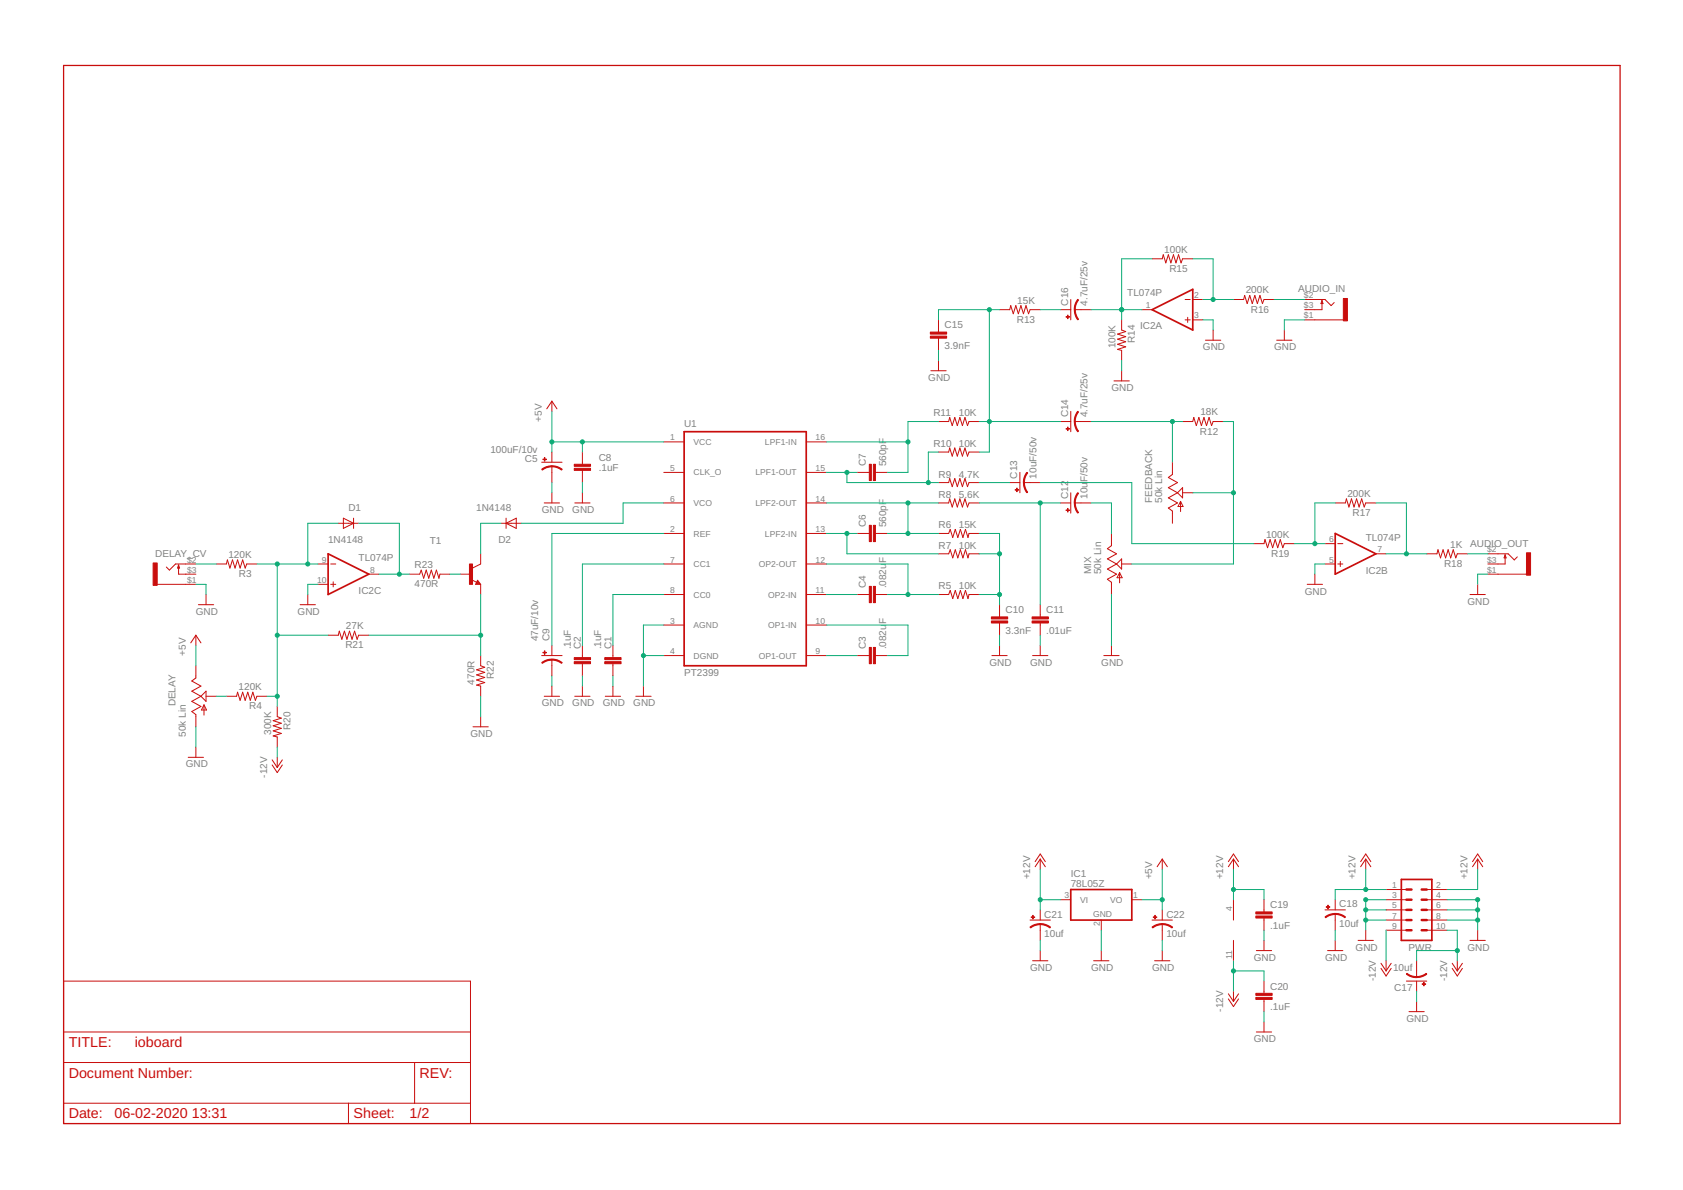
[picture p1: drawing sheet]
<svg xmlns="http://www.w3.org/2000/svg" width="420mm" height="297mm" viewBox="0 0 420 297" stroke-linecap="round" stroke-linejoin="round" font-family="sans-serif">
<path d="M287.6 77.3l10.2-5.1v10.2zM170.8 107.8h30.5v58.4h-30.5zM81.9 138.2l10.2 5.1-10.2 5.1zM333.3 133.2l10.2 5-10.2 5.1zM349.8 219.5h7.7v15.2h-7.7zM267.3 222h15.3v7.7h-15.3z" fill="none" stroke="#c90d0c" stroke-width=".42"/>
<g fill="none" stroke="#c90d0c" stroke-width=".25">
<path d="M234.3 79.8v3.1M249.5 77.3h2.6l.2-1 .7 2 .6-2 .6 2 .7-2 .6 2 .6-2 .7 2 .4-1h2.5M264.8 77.3h2.5M267.3 74.8v5M268.3 77.3h4.1M280 79.8v2.6l1 .4-2 .6 2 .6-2 .7 2 .6-2 .6 2 .7-2 .6 1 .3v2.5M285.1 77.3h2.5M287.6 64.6h2.6l.2-1 .6 2 .7-2 .6 2 .6-2 .7 2 .6-2 .7 2 .3-1h2.6M295.9 79.8h1.2M295.9 74.8h1.2M296.5 79.2v1.3M297.8 79.8h2.5"/>
<path d="M297.8 74.8h2.5M307.9 74.8h2.6l.2-1.1 .7 2.1 .6-2.1 .6 2.1 .7-2.1 .6 2.1 .6-2.1 .7 2.1 .4-1h2.5M325.7 79.8h9.7M325.7 74.8h5.1l1.5 1.5 .8-.8M330 75v2.3h-4.3M330 75l.3 .8h-.5zM232.4 92.5h3.8M234.3 84.4v3.1M234.3 90v2.5M278.1 95.1h3.8M280 92.5v2.6M300.9 84.9h3.9"/>
<path d="M302.9 82.4v2.5M318.7 84.9h3.8M320.6 82.4v2.5M135.2 115.4h5.1M137.8 100.1v2.6M137.8 112.8v2.6M137.8 116.4v4.1M137.8 100.1l1.2 1.9M137.8 100.1l-1.3 1.9M145.4 112.8v3.1M145.4 117.4v3.1M165.7 110.3h5.1"/>
<path d="M165.7 117.9h5.1M201.3 110.3h5.1M201.3 117.9h5.1M214 117.9h3M218.5 117.9h3.1M234.3 112.8h2.5l.3-1 .6 2.1 .7-2.1 .6 2.1 .6-2.1 .7 2.1 .6-2.1 .6 2.1 .4-1.1h2.6M234.3 105.2h2.5l.3-1 .6 2 .7-2 .6 2 .6-2 .7 2 .6-2 .6 2 .4-1h2.6M254.6 117.9v5.1M264.8 105.2h2.5M267.3 102.7v5.1M268.3 105.2h4.1M292.7 115.4v3l-1 .8 2.3 1.3-2.3 1.2 2.3 1.3"/>
<path d="M295.2 105.2h2.6l.2-1 .7 2 .6-2 .6 2 .7-2 .6 2 .6-2 .7 2 .4-1h2.5M84.5 130.6h5M85.7 129.3l2.6 1.3-2.6 1.3zM88.3 129.3v2.6M120 138.2v2.6l-2 1M125.1 130.6h5.1M126.3 130.6l2.6-1.3v2.6zM126.3 129.3v2.6M135.9 125.5h3.8M137.8 123v2.5M143.5 125.5h3.8M145.4 123v2.5"/>
<path d="M165.7 133.2h5.1M165.7 125.5h5.1M201.3 133.2h5.1M201.3 125.5h5.1M214 133.2h3M218.5 133.2h3.1M234.3 133.2h2.5l.4-1.1 .6 2.1 .7-2.1 .6 2.1 .7-2.1 .6 2.1 .6-2.1 .7 2.1 .2-1h2.6M234.3 125.5h2.5l.3-1 .6 2.1 .7-2.1 .6 2.1 .6-2.1 .7 2.1 .6-2.1 .6 2.1 .4-1.1h2.6M234.3 138.2h2.5l.4-1 .6 2.1 .7-2.1 .6 2.1 .7-2.1 .6 2.1 .6-2.1 .7 2.1 .2-1.1h2.6M234.3 120.5h2.5l.3-1.1 .6 2.1 .7-2.1 .6 2.1 .6-2.1 .7 2.1 .6-2.1 .6 2.1 .4-1h2.6M252.1 120.5h2.5M255.6 120.5h4.1"/>
<path d="M264.8 125.5h2.5M267.3 123v5.1M268.3 125.5h4.1M277.5 133.2v3l-1 .8 2.2 1.2-2.2 1.3 2.2 1.3M280 139.5v2.5l-1.3-1.2zM294 123l-2.3 1.3 2.3 1.2-2.3 1.3 1 .8v3M294.7 125.2v2.5M294.7 125.2l.7 1.2h-1.3zM295.2 121.7v2.6l-1.2-1.3zM295.2 123h2.6M313 135.7h2.6l.2-1 .6 2 .7-2 .6 2 .6-2 .7 2 .6-2 .7 2 .3-1h2.6M330.8 135.7h2.5"/>
<path d="M333.3 125.5h2.6l.2-1 .7 2.1 .6-2.1 .6 2.1 .7-2.1 .6 2.1 .6-2.1 .7 2.1 .4-1.1h2.5M334 135.7h1.2M343.5 138.2h2.5M356.2 138.2h2.5l.3-1 .6 2.1 .7-2.1 .6 2.1 .6-2.1 .7 2.1 .6-2.1 .6 2.1 .4-1.1h2.6M371.4 138.2h5.1l1.5 1.6 .8-.8M375.8 138.5v2.3h-4.4M375.8 138.5l.2 .8h-.5zM39.2 145.9h9.7M44.6 141v2.3h4.3M44.6 141l.2 .8h-.5zM48.9 140.8h-5.1l-1.5 1.5-.8-.8M48.9 158.6v2.5"/>
<path d="M48.9 158.6l1.3 1.9M48.9 158.6l-1.3 1.9M49.5 150.9h3.8M51.4 148.4v2.5M54 140.8h2.5l.3-1 .6 2 .6-2 .7 2 .6-2 .6 2 .7-2 .6 2 .4-1h2.5M74.9 150.9h3.8M76.8 148.4v2.5M79.4 140.8h2.5M79.4 145.9h2.5M81.9 158.6h2.6l.2-1.1 .6 2.1 .7-2.1 .6 2.1 .6-2.1 .7 2.1 .6-2.1 .7 2.1 .3-1h2.6M82.5 140.8h1.3M82.5 145.9h1.3"/>
<path d="M83.2 145.2v1.3M92.1 143.3h2.5M102.2 143.3h2.6l.4-1 .6 2 .6-2 .6 2 .7-2 .6 2 .6-2 .7 2 .2-1h2.6M114.9 143.3h2.6M117.8 144.7l1.2 .7M119.2 144.8l.8 1.1h-1.3zM119.2 145.4l.2 .2h-.4l.2-.5 .5 .6h-.7M120 145.9v2.5M165.7 156h5.1M165.7 140.8h5.1M165.7 148.4h5.1M201.3 156h5.1"/>
<path d="M201.3 140.8h5.1M201.3 148.4h5.1M214 148.4h3M218.5 148.4h3.1M234.3 148.4h2.5l.4-1 .6 2 .7-2 .6 2 .7-2 .6 2 .6-2 .7 2 .2-1h2.6M249.5 150.9v3.1M249.5 155.5v3.1M259.7 150.9v3.1M259.7 155.5v3.1M278.7 140.8l-2.2 1.2 2.2 1.3-2.2 1.3 1 .8v3M279.5 142.9v2.6M279.5 142.9l.6 1.3h-1.2z"/>
<path d="M280 140.8h2.6M326.3 145.9h3.9M328.3 143.3v2.6M330.8 140.8h2.5M334 140.8h1.2M334.6 140.1v1.3M367 148.4h3.8M368.9 145.9v2.5M371.4 143.3h9.7M48.9 166.2v3l-1 .8 2.3 1.3-2.3 1.2 2.3 1.3M50.2 173.8l-2.3 1.3 2.3 1.2-2.3 1.3 1 .8v3M50.9 176v2.5"/>
<path d="M50.9 176l.7 1.2h-1.3zM51.4 172.5v2.6l-1.2-1.3zM51.4 173.8h2.6M56.5 173.8h2.6l.2-1 .6 2 .7-2 .6 2 .6-2 .7 2 .6-2 .7 2 .3-1h2.6M69.2 176.3v2.6l1 .4-2 .6 2 .6-2 .7 2 .6-2 .6 2 .7-2 .6 1 .3v2.5M120 163.6v2.6l1 .4-2 .6 2 .6-2 .7 2 .6-2 .6 2 .7-2 .6 1 .3v2.5M120 178.9v2.5M135.2 163.6h5.1M135.9 173.8h3.8M137.8 161.1v2.5M137.8 164.7v4M137.8 171.3v2.5"/>
<path d="M143.5 173.8h3.8M145.4 161.1v3M145.4 165.7v3M145.4 171.3v2.5M151.1 173.8h3.8M153 161.1v3M153 165.7v3M153 171.3v2.5M158.7 173.8h3.8M160.6 171.3v2.5M165.7 163.6h5.1M201.3 163.6h5.1"/>
<path d="M214 163.6h3M218.5 163.6h3.1M247.6 163.6h3.8M249.5 161.1v2.5M257.8 163.6h3.8M259.7 161.1v2.5M275.6 163.6h3.8M277.5 161.1v2.5M47 189h3.8M48.9 186.5v2.5M67.9 189.7l1.3 1.9M67.9 190.9l1.3 1.9 1.3-1.9"/>
<path d="M69.2 189v2.6M70.5 189.7l-1.3 1.9M118.1 181.4h3.8M258.4 215.1l1.3-1.9 1.3 1.9M259.7 214.4v2.6M259.7 214.4l1.3 1.9M259.7 214.4l-1.3 1.9M290.2 214.4l1.2 1.9M290.2 214.4l-1.3 1.9M290.2 214.4v2.6M306.7 215.1l1.2-1.9 1.3 1.9M307.9 214.4v2.6"/>
<path d="M307.9 214.4l1.3 1.9M307.9 214.4l-1.2 1.9M339.7 215.1l1.3-1.9 1.2 1.9M341 214.4v2.6M341 214.4l1.2 1.9M341 214.4l-1.3 1.9M367.6 215.1l1.3-1.9 1.3 1.9M368.9 214.4v2.6M368.9 214.4l1.3 1.9M368.9 214.4l-1.3 1.9M257.2 229.7h5M257.8 239.8h3.8"/>
<path d="M259.7 227.1v2.6M259.7 230.7v4M259.7 237.3v2.5M264.8 224.6h2.5M273 239.8h3.8M274.9 229.7v2.5M274.9 237.3v2.5M282.6 224.6h2.5M287.6 229.7h5.1M288.2 239.8h3.9M290.2 227.1v2.6M290.2 230.7v4"/>
<path d="M290.2 237.3v2.5M307.9 224.6v5.1M307.9 234.7v5.1M313.6 237.3h3.9M315.6 224.6v3M315.6 229.2v3M315.6 234.7v2.6M330.8 227.1h5.1M331.4 237.3h3.8M333.3 224.6v2.5M333.3 228.1v4.1M333.3 234.7v2.6"/>
<path d="M339 234.7h3.9M341 232.2v2.5M346 224.6h5.1M346 227.1h5.1M346 222h5.1M346 229.7h5.1M346 232.2h5.1M346 239.8v2.6M353.7 239.8v4.1M356.2 224.6h5.1M356.2 227.1h5.1M356.2 222h5.1"/>
<path d="M356.2 229.7h5.1M356.2 232.2h5.1M363.8 239.8v2.6M367 234.7h3.8M368.9 232.2v2.5M15.9 244.9h101.6v35.6h-101.6zM15.9 257.6h101.6M306.7 248.1l1.2 1.9M306.7 249.3l1.2 1.9 1.3-1.9M307.9 247.4v2.6M309.2 248.1l-1.3 1.9M313.6 257.6h3.9"/>
<path d="M315.6 244.9v3M315.6 249.5v3M315.6 255.1v2.5M344.8 240.5l1.2 1.9M344.8 241.7l1.2 1.9 1.3-1.9M347.3 240.5l-1.3 1.9M351.1 244.9h5.1M351.7 252.5h3.9M353.7 244.9v2.5M353.7 250v2.5M362.5 240.5l1.3 1.9M362.5 241.7l1.3 1.9 1.3-1.9"/>
<path d="M365.1 240.5l-1.3 1.9M15.9 265.2h101.6M15.9 275.4h101.6M87 275.4v5.1M103.5 265.2v10.2"/>
</g>
<g fill="#c90d0c" stroke="#c90d0c" stroke-width=".25">
<path d="M381.1 138h1v5.6h-1z"/>
<path d="M335.4 74.5h1v5.6h-1z"/>
<path d="M38.2 140.5h1v5.6h-1z"/>
<path d="M151 165.2h4v.5h-4z"/>
<path d="M151 164.1h4v.6h-4z"/>
<path d="M143.4 165.2h4v.5h-4z"/>
<path d="M143.4 164.1h4v.6h-4z"/>
<path d="M218 161.6h.5v4.1h-.5z"/>
<path d="M217 161.6h.5v4.1h-.5z"/>
<path d="M218 146.4h.5v4h-.5z"/>
<path d="M217 146.4h.5v4h-.5z"/>
<path d="M135.5 114.6h.9v.1h-.9z"/>
<path d="M135.9 114.2h.1v.9h-.1z"/>
<path d="M218 131.1h.5v4.1h-.5z"/>
<path d="M217 131.1h.5v4.1h-.5z"/>
<path d="M218 115.9h.5v4.1h-.5z"/>
<path d="M217 115.9h.5v4.1h-.5z"/>
<path d="M143.4 116.9h4v.5h-4z"/>
<path d="M143.4 115.9h4v.5h-4z"/>
<path d="M135.5 162.8h.9v.2h-.9z"/>
<path d="M135.9 162.5h.1v.8h-.1z"/>
<path d="M247.5 155h4.1v.5h-4.1z"/>
<path d="M247.5 154h4.1v.5h-4.1z"/>
<path d="M257.7 155h4v.5h-4z"/>
<path d="M257.7 154h4v.5h-4z"/>
<path d="M266.5 126.9h.1v.9h-.1z"/>
<path d="M266.1 127.3h.9v.1h-.9z"/>
<path d="M253.8 121.8h.1v.9h-.1z"/>
<path d="M253.4 122.2h.9v.1h-.9z"/>
<path d="M266.5 106.6h.1v.9h-.1z"/>
<path d="M266.1 107h.9v.1h-.9z"/>
<path d="M232.3 83.9h4v.5h-4z"/>
<path d="M232.3 82.9h4v.5h-4z"/>
<path d="M266.5 78.7h.1v.8h-.1z"/>
<path d="M266.1 79h.9v.2h-.9z"/>
<path d="M117.2 140.8h.8v5.1h-.8z"/>
<path d="M355 245.6h.9v.1h-.9z"/>
<path d="M355.4 245.2h.1v.9h-.1z"/>
<path d="M331.1 226.3h.9v.2h-.9z"/>
<path d="M331.5 226h.1v.8h-.1z"/>
<path d="M313.5 228.6h4.1v.6h-4.1z"/>
<path d="M313.5 227.6h4.1v.5h-4.1z"/>
<path d="M313.5 249h4.1v.5h-4.1z"/>
<path d="M313.5 247.9h4.1v.6h-4.1z"/>
<path d="M257.4 228.9h.9v.1h-.9z"/>
<path d="M257.8 228.5h.1v.9h-.1z"/>
<path d="M287.9 228.9h.9v.1h-.9z"/>
<path d="M288.3 228.5h.1v.9h-.1z"/>
</g>
<g fill="#c90d0c" stroke="#c90d0c" stroke-width=".25">
<path d="M137.8 116.3l1.3 .2 1.3 .6-.2 .2-1.4-.7-1-.1z" fill-rule="evenodd"/>
<path d="M135.2 117.1l1.2-.6 1.4-.2v.2l-1.5 .3-.9 .5z" fill-rule="evenodd"/>
<path d="M137.8 164.5l1.3 .2 1.3 .7-.2 .2-1.4-.7-1-.1z" fill-rule="evenodd"/>
<path d="M135.2 165.4l1.2-.7 1.4-.2v.3l-1 .1-1.4 .7z" fill-rule="evenodd"/>
<path d="M269 123l.3 .1-.7 1.4-.2 1h-.2l.2-1.3z" fill-rule="evenodd"/>
<path d="M268.2 125.5h.3l.1 1.1 .7 1.3-.3 .2-.6-1.2z" fill-rule="evenodd"/>
<path d="M256.4 117.9l.2 .1-.7 1.4-.2 1.1h-.2l.2-1.4z" fill-rule="evenodd"/>
<path d="M255.5 120.5h.3l.1 1 .7 1.4-.3 .1-.6-1.2z" fill-rule="evenodd"/>
<path d="M269 102.7l.3 .1-.7 1.4-.2 1h-.2l.2-1.3z" fill-rule="evenodd"/>
<path d="M268.2 105.2h.3l.1 1 .7 1.4-.3 .2-.6-1.2z" fill-rule="evenodd"/>
<path d="M269 74.7l.3 .2-.7 1.4-.2 1h-.2l.2-1.4z" fill-rule="evenodd"/>
<path d="M268.2 77.3h.3l.1 1 .7 1.4-.3 .1-.6-1.2z" fill-rule="evenodd"/>
<path d="M351.2 243l.9 .5 1.6 .3v.2l-1.9-.4-.7-.5z" fill-rule="evenodd"/>
<path d="M353.7 243.8l1-.2 1.3-.6 .2 .2-1.7 .7-.8 .1z" fill-rule="evenodd"/>
<path d="M333.3 228l1.4 .2 1.2 .7-.2 .2-1.3-.7-1.1-.1z" fill-rule="evenodd"/>
<path d="M330.8 228.9l1.2-.7 1.3-.2v.3l-1.5 .3-.9 .5z" fill-rule="evenodd"/>
<path d="M259.7 230.5l1.3 .3 1.3 .6-.2 .2-1.4-.7-1-.1z" fill-rule="evenodd"/>
<path d="M257.1 231.4l1.2-.6 1.4-.3v.3l-1.5 .3-.9 .5z" fill-rule="evenodd"/>
<path d="M290.2 230.5l1.3 .3 1.2 .6-.1 .2-1.4-.7-1-.1z" fill-rule="evenodd"/>
<path d="M287.6 231.4l1.2-.6 1.4-.3v.3l-1.5 .3-.9 .5z" fill-rule="evenodd"/>
</g>
<path d="M15.9 16.3h388.6v264.2h-388.6z" fill="none" stroke="#c90d0c" stroke-width=".32"/>
<path d="M351.1 232.2h1.3M351.1 229.7h1.3M351.1 227.1h1.3M351.1 224.6h1.3M351.1 222h1.3M354.9 232.2h1.3M354.9 229.7h1.3M354.9 227.1h1.3M354.9 224.6h1.3M354.9 222h1.3" fill="none" stroke="#c90d0c" stroke-width=".61"/>
<g fill="none" stroke="#0dab76" stroke-width=".25">
<path d="M247 77.3v35.5h-2.5M249.5 77.3h-15.2v2.5M259.7 77.3h5.1M272.4 77.3h12.7M287.6 64.6h-7.6v15.2M297.8 64.6h5.1v10.2M300.3 79.8h2.6v2.6M300.3 74.8h7.6M318.1 74.8h7.6M325.7 79.8h-5.1v2.6M234.3 87.5v2.5M280 90v2.5"/>
<path d="M137.8 102.7v10.1M137.8 110.3h27.9M145.4 110.3v2.5M206.4 117.9h7.6M206.4 110.3h20.3M211.4 117.9v2.6h22.9M234.3 105.2h-7.6v12.7h-5.1M234.3 112.8h-2.5v7.7M244.5 105.2h20.3M272.4 105.2h22.8M292.7 105.2v10.2M305.4 105.2h2.5v35.6h-25.3"/>
<path d="M84.5 130.6h-7.7v10.2M89.5 130.6h10.2v12.7M125.1 130.6h-5.1v7.6M137.8 120.5v2.5M145.4 120.5v2.5M165.7 133.2h-27.9v27.9M165.7 125.5h-10.1v5.1h-25.4M206.4 133.2h7.6M206.4 125.5h27.9M211.4 133.2v5h22.9M221.6 133.2h12.7M226.7 125.5v7.7"/>
<path d="M244.5 133.2h5v17.7M244.5 138.2h5M244.5 120.5h7.6M244.5 125.5h20.3M259.7 125.5v25.4M259.7 120.5h22.9v15.2h30.4M272.4 125.5h5.1v7.7M297.8 123h10.1M323.2 135.7h7.6M333.3 125.5h-5v10.2M343.5 125.5h7.6v12.7M346 138.2h10.2"/>
<path d="M366.4 138.2h5M48.9 140.8h5.1M48.9 145.9h2.5v2.5M64.1 140.8h15.3M69.2 140.8v35.5M69.2 158.6h12.7M79.4 145.9h-2.6v2.5M92.1 158.6h27.9M94.6 143.3h7.6M112.4 143.3h2.5M120 148.4v15.2M165.7 148.4h-12.7v12.7"/>
<path d="M165.7 140.8h-20.3v20.3M165.7 156h-5.1v15.3M206.4 156h20.3v7.6h-5.1M206.4 140.8h20.3v7.6M206.4 148.4h7.6M221.6 148.4h12.7M244.5 148.4h5M249.5 158.6v2.5M259.7 158.6v2.5M277.5 148.4v12.7M330.8 140.8h-2.5v2.5M371.4 143.3h-2.5v2.6"/>
<path d="M48.9 161.1v5.1M54 173.8h2.5M66.7 173.8h2.5M120 173.8v5.1M137.8 168.7v2.6M145.4 168.7v2.6M153 168.7v2.6M160.6 163.6h5.1M206.4 163.6h7.6M48.9 181.4v5.1M69.2 186.5v2.5M259.7 217v10.1"/>
<path d="M290.2 217v10.1M307.9 217v7.6M341 217v5M368.9 217v5h-7.6M259.7 234.7v2.6M259.7 224.6h5.1M274.9 232.2v5.1M285.1 224.6h5.1M290.2 234.7v2.6M307.9 222h7.7v2.6M307.9 239.8v7.6M315.6 232.2v2.5"/>
<path d="M333.3 232.2v2.5M341 229.7h5M341 227.1h5M346 224.6h-5v7.6M346 222h-12.7v2.6M346 232.2v7.6M361.3 224.6h7.6v7.6M361.3 229.7h7.6M361.3 227.1h7.6M361.3 232.2h2.5v7.6M363.8 237.3h-10.1v2.5M307.9 242.4h7.7v2.5"/>
<path d="M315.6 252.5v2.6M353.7 247.4v2.6"/>
</g>
<g fill="#0dab76" stroke="#0dab76" stroke-width=".25">
<circle cx="160.6" cy="163.6" r=".51"/>
<circle cx="368.9" cy="229.7" r=".51"/>
<circle cx="368.9" cy="227.1" r=".51"/>
<circle cx="368.9" cy="224.6" r=".51"/>
<circle cx="341" cy="229.7" r=".51"/>
<circle cx="341" cy="227.1" r=".51"/>
<circle cx="341" cy="224.6" r=".51"/>
<circle cx="226.7" cy="148.4" r=".51"/>
<circle cx="211.4" cy="133.2" r=".51"/>
<circle cx="211.4" cy="117.9" r=".51"/>
<circle cx="231.8" cy="120.5" r=".51"/>
<circle cx="226.7" cy="125.5" r=".51"/>
<circle cx="226.7" cy="133.2" r=".51"/>
<circle cx="226.7" cy="110.3" r=".51"/>
<circle cx="137.8" cy="110.3" r=".51"/>
<circle cx="145.4" cy="110.3" r=".51"/>
<circle cx="290.2" cy="224.6" r=".51"/>
<circle cx="249.5" cy="148.4" r=".51"/>
<circle cx="249.5" cy="138.2" r=".51"/>
<circle cx="259.7" cy="125.5" r=".51"/>
<circle cx="247" cy="105.2" r=".51"/>
<circle cx="247" cy="77.3" r=".51"/>
<circle cx="292.7" cy="105.2" r=".51"/>
<circle cx="307.9" cy="123" r=".51"/>
<circle cx="280" cy="77.3" r=".51"/>
<circle cx="302.9" cy="74.8" r=".51"/>
<circle cx="328.3" cy="135.7" r=".51"/>
<circle cx="351.1" cy="138.2" r=".51"/>
<circle cx="69.2" cy="140.8" r=".51"/>
<circle cx="69.2" cy="173.8" r=".51"/>
<circle cx="76.8" cy="140.8" r=".51"/>
<circle cx="69.2" cy="158.6" r=".51"/>
<circle cx="363.8" cy="237.3" r=".51"/>
<circle cx="307.9" cy="242.4" r=".51"/>
<circle cx="99.7" cy="143.3" r=".51"/>
<circle cx="120" cy="158.6" r=".51"/>
<circle cx="341" cy="222" r=".51"/>
<circle cx="259.7" cy="224.6" r=".51"/>
<circle cx="307.9" cy="222" r=".51"/>
</g>
<g font-size="3.6" fill="#c90d0c">
<text x="17.1" y="261.4">TITLE:</text>
<text x="33.7" y="261.4">ioboard</text>
<text x="17.1" y="269">Document Number:</text>
<text x="104.8" y="269">REV:</text>
<text x="17.1" y="279.2">Date:</text>
<text x="28.6" y="279.2">06-02-2020</text>
<text x="47.9" y="279.2">13:31</text>
<text x="88.3" y="279.2">Sheet:</text>
<text x="102.2" y="279.2">1/2</text>
</g>
<g font-size="2.5" fill="#808080">
<text x="290.7" y="63.1">100K</text>
<text x="291.9" y="67.9">R15</text>
<text x="254" y="75.8">15K</text>
<text x="266.7" y="76.3" transform="rotate(-90 266.7 76.3)">C16</text>
<text x="271.5" y="76.3" transform="rotate(-90 271.5 76.3)">4.7uF/25v</text>
<text x="281.4" y="74">TL074P</text>
<text x="311" y="73.2">200K</text>
<text x="324.1" y="73">AUDIO_IN</text>
<text x="235.8" y="82">C15</text>
<text x="253.8" y="80.6">R13</text>
<text x="284.6" y="82.2">IC2A</text>
<text x="312.3" y="78">R16</text>
<text x="235.8" y="87.1">3.9nF</text>
<text x="278.5" y="86.9" transform="rotate(-90 278.5 86.9)">100K</text>
<text x="283.3" y="85.7" transform="rotate(-90 283.3 85.7)">R14</text>
<text x="300.3" y="87.5">GND</text>
<text x="318.1" y="87.5">GND</text>
<text x="231.7" y="95.1">GND</text>
<text x="277.5" y="97.6">GND</text>
<text x="135.2" y="105.2" transform="rotate(-90 135.2 105.2)">+5V</text>
<text x="170.8" y="106.5">U1</text>
<text x="233" y="104">R11</text>
<text x="239.4" y="104">10K</text>
<text x="266.7" y="104.2" transform="rotate(-90 266.7 104.2)">C14</text>
<text x="271.5" y="104.2" transform="rotate(-90 271.5 104.2)">4.7uF/25v</text>
<text x="299.7" y="103.7">18K</text>
<text x="122.4" y="113">100uF/10v</text>
<text x="233" y="111.6">R10</text>
<text x="239.4" y="111.6">10K</text>
<text x="299.6" y="108.5">R12</text>
<text x="131" y="115.3">C5</text>
<text x="149.5" y="117.5">.1uF</text>
<text x="149.5" y="115">C8</text>
<text x="216.1" y="116.4" transform="rotate(-90 216.1 116.4)">C7</text>
<text x="221.2" y="116.4" transform="rotate(-90 221.2 116.4)">560pF</text>
<text x="234.3" y="119.2">R9</text>
<text x="239.4" y="119.2">4.7K</text>
<text x="254" y="119.5" transform="rotate(-90 254 119.5)">C13</text>
<text x="258.8" y="119.5" transform="rotate(-90 258.8 119.5)">10uF/50v</text>
<text x="234.3" y="124.3">R8</text>
<text x="239.4" y="124.3">5.6K</text>
<text x="266.7" y="124.5" transform="rotate(-90 266.7 124.5)">C12</text>
<text x="271.5" y="124.5" transform="rotate(-90 271.5 124.5)">10u</text>
<text x="271.5" y="120.4" transform="rotate(-90 271.5 120.4)">F/50v</text>
<text x="287.6" y="125.5" transform="rotate(-90 287.6 125.5)">FEEDBACK</text>
<text x="290.2" y="125.5" transform="rotate(-90 290.2 125.5)">50k Lin</text>
<text x="336.4" y="124">200K</text>
<text x="87" y="127.6">D1</text>
<text x="118.9" y="127.6">1N4148</text>
<text x="135.2" y="128.1">GND</text>
<text x="142.9" y="128.1">GND</text>
<text x="216.1" y="131.6" transform="rotate(-90 216.1 131.6)">C6</text>
<text x="221.2" y="131.6" transform="rotate(-90 221.2 131.6)">560pF</text>
<text x="234.3" y="131.9">R6</text>
<text x="239.4" y="131.9">15K</text>
<text x="337.7" y="128.8">R17</text>
<text x="81.9" y="135.5">1N4148</text>
<text x="107.3" y="135.7">T1</text>
<text x="124.4" y="135.4">D2</text>
<text x="234.3" y="137">R7</text>
<text x="239.4" y="137">10K</text>
<text x="316.1" y="134.2">100K</text>
<text x="341" y="134.9">TL074P</text>
<text x="362" y="136.7">1K</text>
<text x="367" y="136.5">AUDIO_OUT</text>
<text x="38.7" y="139">DELAY_CV</text>
<text x="57" y="139.3">120K</text>
<text x="89.5" y="140">TL074P</text>
<text x="103.5" y="141.8">R23</text>
<text x="221.2" y="140.6" transform="rotate(-90 221.2 140.6)">F</text>
<text x="272.4" y="143.3" transform="rotate(-90 272.4 143.3)">MIX</text>
<text x="274.9" y="143.3" transform="rotate(-90 274.9 143.3)">50k Lin</text>
<text x="317.3" y="139">R19</text>
<text x="341" y="143.2">IC2B</text>
<text x="360.5" y="141.5">R18</text>
<text x="59.7" y="144.1">R3</text>
<text x="89.5" y="148.3">IC2C</text>
<text x="103.5" y="146.6">470R</text>
<text x="216.1" y="146.9" transform="rotate(-90 216.1 146.9)">C4</text>
<text x="221.2" y="146.9" transform="rotate(-90 221.2 146.9)">.082u</text>
<text x="234.3" y="147.1">R5</text>
<text x="239.4" y="147.1">10K</text>
<text x="325.7" y="148.4">GND</text>
<text x="48.9" y="153.5">GND</text>
<text x="74.3" y="153.5">GND</text>
<text x="221.2" y="155.9" transform="rotate(-90 221.2 155.9)">F</text>
<text x="251.1" y="153.1">C10</text>
<text x="261.2" y="153.1">C11</text>
<text x="366.4" y="150.9">GND</text>
<text x="86.2" y="161.8">R21</text>
<text x="86.4" y="157">27K</text>
<text x="134.4" y="160.1" transform="rotate(-90 134.4 160.1)">47uF/10v</text>
<text x="137.1" y="160.1" transform="rotate(-90 137.1 160.1)">C9</text>
<text x="251.1" y="158.2">3.3nF</text>
<text x="261.2" y="158.2">.01uF</text>
<text x="46.4" y="163.6" transform="rotate(-90 46.4 163.6)">+5V</text>
<text x="142.5" y="162.1" transform="rotate(-90 142.5 162.1)">.1uF</text>
<text x="145" y="162.1" transform="rotate(-90 145 162.1)">C2</text>
<text x="150.1" y="162.1" transform="rotate(-90 150.1 162.1)">.1uF</text>
<text x="152.6" y="162.1" transform="rotate(-90 152.6 162.1)">C1</text>
<text x="216.1" y="162.1" transform="rotate(-90 216.1 162.1)">C3</text>
<text x="221.2" y="162.1" transform="rotate(-90 221.2 162.1)">.082u</text>
<text x="247" y="166.2">GND</text>
<text x="257.1" y="166.2">GND</text>
<text x="274.9" y="166.2">GND</text>
<text x="59.6" y="172.3">120K</text>
<text x="118.5" y="170.9" transform="rotate(-90 118.5 170.9)">470R</text>
<text x="123.3" y="169.5" transform="rotate(-90 123.3 169.5)">R22</text>
<text x="170.8" y="168.7">PT2399</text>
<text x="43.8" y="176.3" transform="rotate(-90 43.8 176.3)">DELAY</text>
<text x="62.2" y="177.1">R4</text>
<text x="135.2" y="176.3">GND</text>
<text x="142.9" y="176.3">GND</text>
<text x="150.5" y="176.3">GND</text>
<text x="158.1" y="176.3">GND</text>
<text x="46.4" y="184" transform="rotate(-90 46.4 184)">50k Lin</text>
<text x="67.7" y="183.4" transform="rotate(-90 67.7 183.4)">300K</text>
<text x="72.5" y="182.2" transform="rotate(-90 72.5 182.2)">R20</text>
<text x="117.5" y="184">GND</text>
<text x="46.4" y="191.6">GND</text>
<text x="66.7" y="194.1" transform="rotate(-90 66.7 194.1)">-12V</text>
<text x="257.1" y="219.5" transform="rotate(-90 257.1 219.5)">+12V</text>
<text x="267.3" y="221.4">78L05Z</text>
<text x="267.3" y="218.9">IC1</text>
<text x="287.6" y="219.5" transform="rotate(-90 287.6 219.5)">+5V</text>
<text x="305.4" y="219.5" transform="rotate(-90 305.4 219.5)">+12V</text>
<text x="338.4" y="219.5" transform="rotate(-90 338.4 219.5)">+12V</text>
<text x="366.4" y="219.5" transform="rotate(-90 366.4 219.5)">+12V</text>
<text x="317.1" y="226.7">C19</text>
<text x="334.4" y="226.5">C18</text>
<text x="260.7" y="233.9">10uf</text>
<text x="260.7" y="229">C21</text>
<text x="291.2" y="233.9">10uf</text>
<text x="291.2" y="229">C22</text>
<text x="317.1" y="231.8">.1uF</text>
<text x="334.4" y="231.3">10uf</text>
<text x="313" y="239.8">GND</text>
<text x="330.8" y="239.8">GND</text>
<text x="338.4" y="237.3">GND</text>
<text x="351.6" y="237.3">PWR</text>
<text x="366.4" y="237.3">GND</text>
<text x="257.1" y="242.4">GND</text>
<text x="272.4" y="242.4">GND</text>
<text x="287.6" y="242.4">GND</text>
<text x="343.5" y="244.9" transform="rotate(-90 343.5 244.9)">-12V</text>
<text x="347.8" y="242.5">10uf</text>
<text x="361.3" y="244.9" transform="rotate(-90 361.3 244.9)">-12V</text>
<text x="317.1" y="247.1">C20</text>
<text x="348.1" y="247.3">C17</text>
<text x="305.4" y="252.5" transform="rotate(-90 305.4 252.5)">-12V</text>
<text x="317.1" y="252.1">.1uF</text>
<text x="351.1" y="255.1">GND</text>
<text x="313" y="260.1">GND</text>
</g>
<g font-size="2.1" fill="#808080">
<text x="286.1" y="76.9">1</text>
<text x="298.1" y="74.4">2</text>
<text x="325.5" y="74.4">$2</text>
<text x="325.5" y="76.9">$3</text>
<text x="298.1" y="79.5">3</text>
<text x="325.5" y="79.5">$1</text>
<text x="167.3" y="110">1</text>
<text x="173.1" y="111.1">VCC</text>
<text x="191" y="111.1">LPF1-IN</text>
<text x="203.6" y="110">16</text>
<text x="167.3" y="117.6">5</text>
<text x="173.1" y="118.7">CLK_O</text>
<text x="188.6" y="118.7">LPF1-OUT</text>
<text x="203.6" y="117.6">15</text>
<text x="167.3" y="125.2">6</text>
<text x="203.6" y="125.2">14</text>
<text x="173.1" y="126.3">VCO</text>
<text x="188.6" y="126.3">LPF2-OUT</text>
<text x="167.3" y="132.8">2</text>
<text x="173.1" y="133.9">REF</text>
<text x="191" y="133.9">LPF2-IN</text>
<text x="203.6" y="132.8">13</text>
<text x="331.8" y="135.3">6</text>
<text x="343.9" y="137.9">7</text>
<text x="371.2" y="137.9">$2</text>
<text x="46.7" y="140.4">$2</text>
<text x="46.7" y="143">$3</text>
<text x="80.4" y="140.4">9</text>
<text x="92.4" y="143">8</text>
<text x="167.3" y="140.4">7</text>
<text x="173.1" y="141.5">CC1</text>
<text x="189.4" y="141.5">OP2-OUT</text>
<text x="203.6" y="140.4">12</text>
<text x="331.8" y="140.4">5</text>
<text x="371.2" y="143">$1</text>
<text x="371.2" y="140.4">$3</text>
<text x="46.7" y="145.5">$1</text>
<text x="79.2" y="145.5">10</text>
<text x="167.3" y="148">8</text>
<text x="173.1" y="149.2">CC0</text>
<text x="191.8" y="149.2">OP2-IN</text>
<text x="203.6" y="148">11</text>
<text x="167.3" y="155.7">3</text>
<text x="203.6" y="155.7">10</text>
<text x="173.1" y="156.8">AGND</text>
<text x="191.8" y="156.8">OP1-IN</text>
<text x="167.3" y="163.3">4</text>
<text x="173.1" y="164.4">DGND</text>
<text x="189.4" y="164.4">OP1-OUT</text>
<text x="203.6" y="163.3">9</text>
<text x="347.6" y="221.7">1</text>
<text x="358.5" y="221.7">2</text>
<text x="265.8" y="224.2">3</text>
<text x="269.6" y="225.3">VI</text>
<text x="277.1" y="225.4">VO</text>
<text x="282.9" y="224.2">1</text>
<text x="307.6" y="227.3" transform="rotate(-90 307.6 227.3)">4</text>
<text x="347.6" y="224.2">3</text>
<text x="347.6" y="226.8">5</text>
<text x="358.5" y="224.2">4</text>
<text x="358.5" y="226.8">6</text>
<text x="272.9" y="228.9">GND</text>
<text x="274.6" y="231.2" transform="rotate(-90 274.6 231.2)">2</text>
<text x="347.6" y="229.3">7</text>
<text x="347.6" y="231.9">9</text>
<text x="358.5" y="229.3">8</text>
<text x="358.5" y="231.9">10</text>
<text x="307.6" y="239.3" transform="rotate(-90 307.6 239.3)">11</text>
</g>
</svg>
